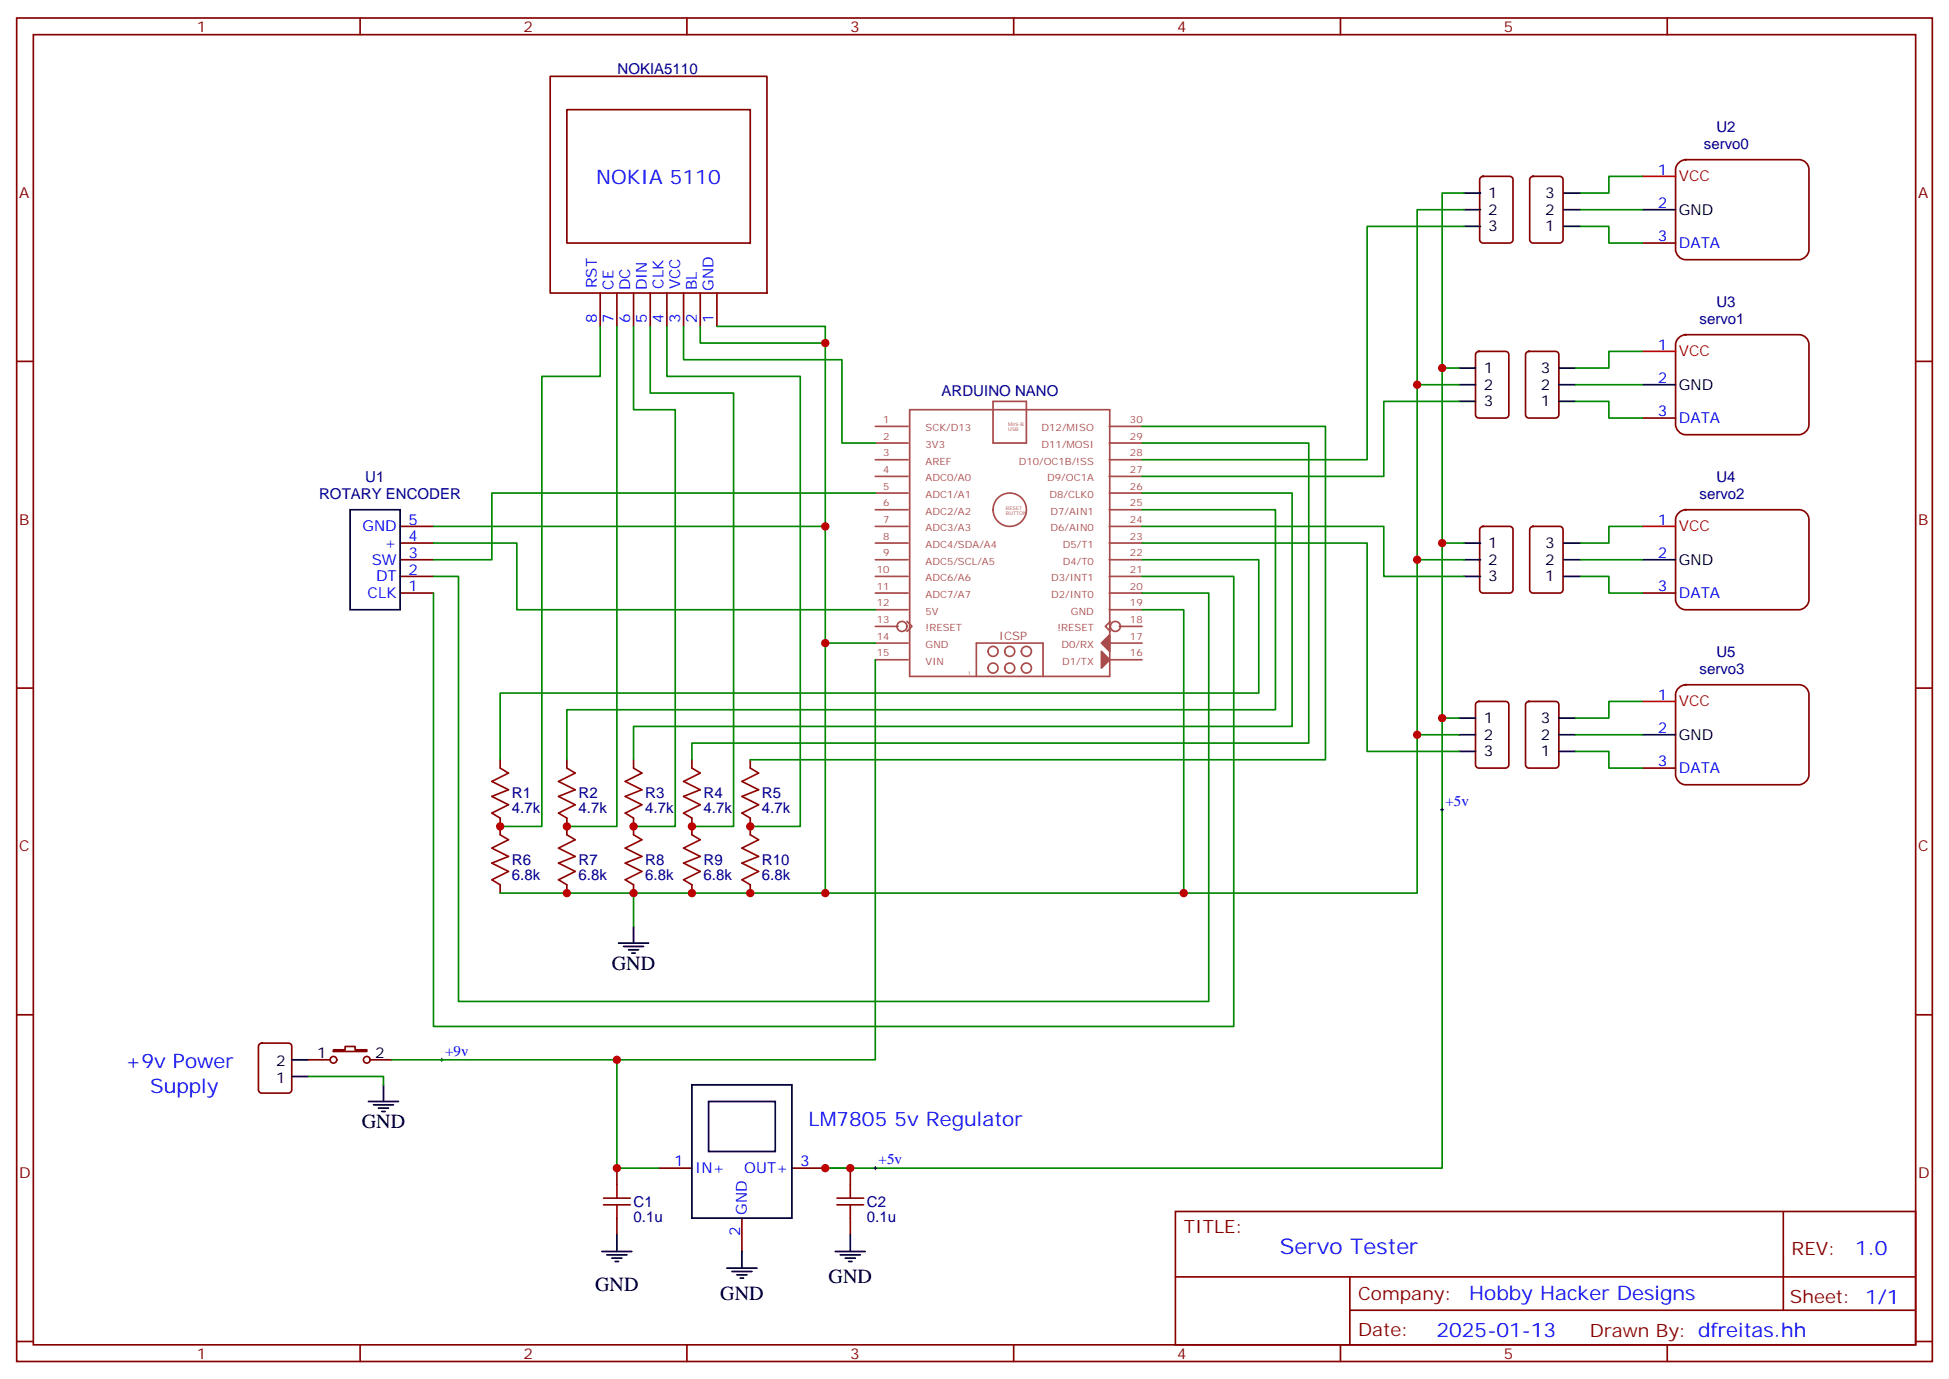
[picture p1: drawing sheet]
<svg xmlns="http://www.w3.org/2000/svg" width="412mm" height="292mm" viewBox="0 0 412 292" stroke-linecap="round" stroke-linejoin="round" font-family="sans-serif">
<g fill="none" stroke="#870000" stroke-width=".35">
<path d="M3.5 3.8h405.4v284.3h-405.4zM7.1 7.3h398.2v277.3h-398.2zM76.2 3.8v3.5M116.4 16.2h45.9v45.8h-45.9zM145.3 3.8v3.5M214.5 3.8v3.5M283.6 3.8v3.5M352.8 3.8v3.5M119.9 23.2h38.8v28.2h-38.8zM313.3 37.5l.5-.2h5.6a.71 .71 0 0 1 .7 .7v12.7a.76 .76 0 0 1-.7 .7h-5.6a.76 .76 0 0 1-.7-.7v-12.7zM323.9 37.5l.5-.2h5.6a.71 .71 0 0 1 .7 .7v12.7a.76 .76 0 0 1-.7 .7h-5.6a.76 .76 0 0 1-.7-.7v-12.7zM355.2 34.4l1-.5 .5-.1h23.9a2.12 2.12 0 0 1 2.2 2.1v16.9a2.27 2.27 0 0 1-2.2 2.2h-23.9a2.27 2.27 0 0 1-2.2-2.2v-16.9l.1-.5z"/>
<path d="M347.5 51.4h7M3.5 76.5h3.6M127 62v7.1M130.5 62v7.1M134.1 62v7.1M137.6 62v7.1M141.1 62v7.1M144.6 62v7.1M148.2 62v7.1M151.7 62v7.1M312.4 74.6l.5-.2h5.7a.71 .71 0 0 1 .7 .7v12.7a.76 .76 0 0 1-.7 .7h-5.7a.76 .76 0 0 1-.7-.7v-12.7zM323 74.6l.5-.2h5.6a.71 .71 0 0 1 .7 .7v12.7a.76 .76 0 0 1-.7 .7h-5.6a.76 .76 0 0 1-.7-.7v-12.7z"/>
<path d="M355.2 71.5l1-.6 .5-.1h23.9a2.12 2.12 0 0 1 2.2 2.2v16.9a2.27 2.27 0 0 1-2.2 2.1h-23.9a2.27 2.27 0 0 1-2.2-2.1v-16.9l.1-.6zM405.3 76.5h3.6M347.5 88.5h7M84.7 118.5h7M84.7 114.9h7M84.7 111.4h7M313.3 111.6l.5-.2h5.6a.71 .71 0 0 1 .7 .7v12.7a.76 .76 0 0 1-.7 .7h-5.6a.76 .76 0 0 1-.7-.7v-12.7zM323.9 111.6l.5-.2h5.6a.71 .71 0 0 1 .7 .7v12.7a.76 .76 0 0 1-.7 .7h-5.6a.76 .76 0 0 1-.7-.7v-12.7zM355.2 108.5l1-.5 .5-.1h23.9a2.12 2.12 0 0 1 2.2 2.1v16.9a2.27 2.27 0 0 1-2.2 2.1h-23.9a2.27 2.27 0 0 1-2.2-2.1v-16.9l.1-.6zM84.7 125.5h7M84.7 122h7M347.5 125.5h7"/>
<path d="M3.5 145.6h3.6M312.4 148.7l.5-.3h5.7a.71 .71 0 0 1 .7 .8v12.7a.76 .76 0 0 1-.7 .7h-5.7a.76 .76 0 0 1-.7-.7v-12.7zM323 148.7l.5-.3h5.6a.71 .71 0 0 1 .7 .8v12.7a.76 .76 0 0 1-.7 .7h-5.6a.76 .76 0 0 1-.7-.7v-12.7zM355.2 145.5l1-.5 .5-.1h23.9a2.12 2.12 0 0 1 2.2 2.1v17a2.27 2.27 0 0 1-2.2 2.1h-23.9a2.27 2.27 0 0 1-2.2-2.1v-17l.1-.5zM405.3 145.6h3.6M105.8 160.8v1.8M105.8 173.1v3.6M119.9 160.8v1.8M119.9 173.1v3.6M134.1 160.8v1.8M134.1 173.1v3.6M146.4 160.8v1.8"/>
<path d="M146.4 173.1v3.6M158.7 160.8v1.8M158.7 173.1v3.6M347.5 162.6h7M105.8 187.3v1.7M119.9 187.3v1.7M134.1 187.3v1.7M146.4 187.3v1.7M158.7 187.3v1.7M3.5 214.8h3.6M405.3 214.8h3.6M54.9 221l.5-.2h5.6a.71 .71 0 0 1 .7 .7v9.1a.76 .76 0 0 1-.7 .8h-5.6a.76 .76 0 0 1-.7-.8v-9.1z"/>
<path d="M65.3 224.3h4.5M70.6 222.2h2.4v-.7h2.1v.7h2.5v.3h-7zM78.3 224.3h4.6M130.5 247.2v3.6M130.5 257.8v3.5M139.3 247.2h7.1M157 257.8v7.1M167.6 247.2h7M179.9 247.2v3.6M179.9 257.8v3.5M248.7 256.4h156.6v28.2h-156.6zM377.3 256.4v20.9"/>
<path d="M248.7 270.2h156.5M285.6 277.3h119.6M285.6 270.2v14.2M3.5 283.9h3.6M76.2 284.6v3.5M145.3 284.6v3.5M214.5 284.6v3.5M283.6 284.6v3.5M352.8 284.6v3.5M405.3 283.9h3.6"/>
<circle cx="70.6" cy="224.3" r=".71"/>
<circle cx="77.6" cy="224.3" r=".71"/>
</g>
<path d="M347.5 37.3h7M347.5 74.4h7M347.5 111.4h7M347.5 148.4h7" fill="none" stroke="#f00" stroke-width=".35"/>
<g fill="none" stroke="#000" stroke-width=".35">
<path d="M309.7 44.4h3.6M309.7 47.9h3.6M309.7 40.9h3.6M330.9 44.4h3.5M330.9 47.9h3.5M330.9 40.9h3.5M347.5 44.4h7M308.7 77.9h3.5M329.8 77.9h3.6M308.7 81.4h3.5M308.7 84.9h3.5M329.8 81.4h3.6"/>
<path d="M329.8 84.9h3.6M347.5 81.4h7M74.1 107.9h10.6v21.1h-10.6zM309.7 118.5h3.6M309.7 114.9h3.6M330.9 118.5h3.5M330.9 114.9h3.5M347.5 118.5h7M309.7 122h3.6M330.9 122h3.5M308.7 155.5h3.5M308.7 159h3.5"/>
<path d="M308.7 152h3.5M329.8 155.5h3.6M329.8 159h3.6M329.8 152h3.6M347.5 155.5h7M130.9 199.6h6.3M134.1 196.1v3.5M131.9 200.3h4.3M133 201h2.1M133.7 201.7h.7M61.7 227.8h3.6M61.7 224.3h3.6"/>
<path d="M78 233.1h6.3M79 233.8h4.3M80.1 234.5h2.1M80.8 235.2h.7M81.1 229.6v3.5M146.4 229.6h21.2v28.2h-21.2zM149.9 233.1h14.1v10.6h-14.1zM127.4 264.9h6.3M128.4 265.6h4.2M129.5 266.3h2.1M130.2 267h.7M130.5 261.3v3.6"/>
<path d="M153.8 268.4h6.4M154.9 269.1h4.2M155.9 269.8h2.1M156.6 270.5h.7M157 264.9v3.5M176.7 264.9h6.4M177.8 265.6h4.2M178.9 266.3h2.1M179.6 267h.7M179.9 261.3v3.6"/>
</g>
<g fill="none" stroke="#a64a4a" stroke-width=".35">
<path d="M185.2 93.8h7M185.2 97.3h7M185.2 90.2h7M192.5 86.7h42.3v56.5h-42.3zM210.1 84.9h7.1v8.9h-7.1zM234.7 93.8h7M234.7 97.3h7M234.7 90.2h7M185.2 100.8h7M185.2 104.4h7M185.2 107.9h7M185.2 111.4h7"/>
<path d="M185.2 114.9h7M185.2 118.5h7M234.7 100.8h7M234.7 104.4h7M234.7 107.9h7M234.7 111.4h7M234.7 114.9h7M234.7 118.5h7M185.2 136.1h7M185.2 132.6h4.8M185.2 129h7M185.2 122h7"/>
<path d="M185.2 125.5h7M185.2 139.6h7M191.9 131.5l1.1 1.1-1.1 1M234.7 136.1h7M234.7 129h7M234.7 122h7M234.7 125.5h7M234.7 139.6h7M234.9 131.5l-1 1.1 1 1M236.8 132.6h4.9M206.6 143.2v-7.1h14.1v7.1"/>
<circle cx="213.7" cy="107.9" r="3.5"/>
<circle cx="190.9" cy="132.6" r="1.06"/>
<circle cx="210.1" cy="137.9" r="1.06"/>
<circle cx="213.7" cy="137.9" r="1.06"/>
<circle cx="217.2" cy="137.9" r="1.06"/>
<circle cx="236" cy="132.6" r="1.06"/>
<circle cx="210.1" cy="141.4" r="1.06"/>
<circle cx="213.7" cy="141.4" r="1.06"/>
<circle cx="217.2" cy="141.4" r="1.06"/>
</g>
<g fill="#a64a4a" stroke="#a64a4a" stroke-width=".35">
<path d="M233.1 137.9l1.7 1.7-1.7 1.8z"/>
<path d="M233.1 136.1l1.7-1.8v3.6z"/>
</g>
<g fill="none" stroke="#a10000" stroke-width=".35">
<path d="M105.8 162.6l1.8 1-3.5 1.8 3.5 1.7-3.5 1.5 3.5 1.7-3.5 1.8 1.7 1M105.8 176.7l1.8 1-3.5 1.8 3.5 1.8-3.5 1.4 3.5 1.7-3.5 1.8 1.7 1.1M119.9 162.6l1.8 1-3.5 1.8 3.5 1.7-3.5 1.5 3.5 1.7-3.5 1.8 1.7 1M119.9 176.7l1.8 1-3.5 1.8 3.5 1.8-3.5 1.4 3.5 1.7-3.5 1.8 1.7 1.1M134.1 176.7l1.7 1-3.5 1.8 3.5 1.8-3.5 1.4 3.5 1.7-3.5 1.8 1.8 1.1M134.1 162.6l1.7 1-3.5 1.8 3.5 1.7-3.5 1.5 3.5 1.7-3.5 1.8 1.8 1M146.4 162.6l1.8 1-3.6 1.8 3.6 1.7-3.6 1.5 3.6 1.7-3.6 1.8 1.8 1M146.4 176.7l1.8 1-3.6 1.8 3.6 1.8-3.6 1.4 3.6 1.7-3.6 1.8 1.8 1.1M158.7 162.6l1.8 1-3.5 1.8 3.5 1.7-3.5 1.5 3.5 1.7-3.5 1.8 1.7 1M158.7 176.7l1.8 1-3.5 1.8 3.5 1.8-3.5 1.4 3.5 1.7-3.5 1.8 1.7 1.1M127.7 255h5.6M127.7 253.6h5.6"/>
<path d="M130.5 250.8v2.8M130.5 255v2.8M177.1 255h5.6M177.1 253.6h5.6M179.9 250.8v2.8M179.9 255v2.8"/>
</g>
<g fill="none" stroke="#008700" stroke-width=".35">
<path d="M347.5 37.3h-7.1v3.6h-6M309.7 47.9h-20.4v49.4h-47.6M309.7 40.9h-4.5v111.1h3.5M309.7 44.4h-9.8v111.1h8.8M334.4 47.9h6v3.5h7.1M334.4 44.4h13.1M127 69.1v10.6h-12.3v95.2h-8.9M130.5 69.1v105.8h-10.6M134.1 69.1v17.6h8.8v88.2h-8.8M137.6 69.1v14.1h17.6v91.7h-8.8M141.1 69.1v10.6h28.2v95.2h-10.6M144.6 69.1v7h33.6v17.7h7"/>
<path d="M148.2 69.1v3.5h26.4M151.7 69.1h22.9v119.9h-40.5M305.2 77.9h3.5M347.5 74.4h-7.1v3.5h-7M241.7 93.8h35.2v63.5h-130.5v3.5M241.7 90.2h38.8v70.6h-121.8M299.9 81.4h8.8M308.7 84.9h-15.9v15.9h-51.1M333.4 84.9h7v3.6h7.1M333.4 81.4h14.1M91.7 114.9h17.7v14.1h75.8M91.7 111.4h82.9"/>
<path d="M185.2 104.4h-81.1v14.1h-12.4M241.7 114.9h47.6v44.1h19.4M241.7 111.4h51.1v10.6h16.9M241.7 118.5h24.6v28.2h-160.5v14.1M241.7 107.9h28.2v42.3h-150v10.6M241.7 104.4h31.7v49.3h-139.3v7.1M299.9 118.5h9.8M305.2 114.9h4.5M334.4 118.5h13.1M347.5 111.4h-7.1v3.5h-6M91.7 122h5.3v89.9h158.8v-86.4h-14.1M174.6 136.1h10.6"/>
<path d="M185.2 139.6v84.7h-102.3M241.7 129h8.8v60h-75.9M241.7 122h19.4v95.2h-169.4v-91.7M334.4 122h6v3.5h7.1M299.9 155.5v33.5h-49.4M305.2 152v95.2h-130.6h5.3M333.4 159h7v3.6h7.1M333.4 155.5h14.1M347.5 148.4h-7.1v3.6h-7M105.8 189h28.3M134.1 189v7.1M65.3 227.8h15.8v1.8"/>
<path d="M130.5 224.3v22.9h8.8"/>
</g>
<path d="M304.8 171.4h.7M305.2 171v.7M93.1 224.3h.7M93.5 223.9v.7M184.9 247.2h.7M185.2 246.9v.7" fill="none" stroke="#000" stroke-width=".21"/>
<g fill="#c00">
<circle cx="134.1" cy="189" r=".88"/>
<circle cx="146.4" cy="189" r=".88"/>
<circle cx="119.9" cy="189" r=".88"/>
<circle cx="105.8" cy="174.9" r=".88"/>
<circle cx="119.9" cy="174.9" r=".88"/>
<circle cx="134.1" cy="174.9" r=".88"/>
<circle cx="146.4" cy="174.9" r=".88"/>
<circle cx="158.8" cy="174.9" r=".88"/>
<circle cx="158.8" cy="189" r=".88"/>
<circle cx="174.6" cy="111.4" r=".88"/>
<circle cx="174.6" cy="189" r=".88"/>
<circle cx="305.2" cy="77.9" r=".88"/>
<circle cx="305.2" cy="114.9" r=".88"/>
<circle cx="299.9" cy="81.4" r=".88"/>
<circle cx="299.9" cy="118.5" r=".88"/>
<circle cx="250.5" cy="189" r=".88"/>
<circle cx="299.9" cy="155.5" r=".88"/>
<circle cx="305.2" cy="152" r=".88"/>
<circle cx="179.9" cy="247.2" r=".88"/>
<circle cx="174.6" cy="136.1" r=".88"/>
<circle cx="174.6" cy="247.2" r=".88"/>
<circle cx="130.5" cy="224.3" r=".88"/>
<circle cx="130.5" cy="247.2" r=".88"/>
<circle cx="174.6" cy="72.6" r=".88"/>
</g>
<text font-size="4.6" fill="#00f" x="270.8" y="265.4">Servo Tester</text>
<g font-size="4.2" fill="#00f">
<text x="126.2" y="39">NOKIA 5110</text>
<text x="26.5" y="226.1">+9v Power</text>
<text x="31.7" y="231.4">Supply</text>
<text x="171.1" y="238.4">LM7805 5v Regulator</text>
<text x="392.5" y="265.7">1.0</text>
<text x="310.9" y="275.2">Hobby Hacker Designs</text>
<text x="304" y="283">2025-01-13</text>
</g>
<g font-size="4.2">
<text x="129.5" y="205.2">GND</text>
<text x="76.6" y="238.8">GND</text>
<text x="125.9" y="273.3">GND</text>
<text x="152.4" y="275.1">GND</text>
<text x="175.3" y="271.6">GND</text>
</g>
<g font-size="3.9" fill="#800">
<text x="250.5" y="261">TITLE:</text>
<text x="379.1" y="265.7">REV:</text>
<text x="287.4" y="275.2">Company:</text>
<text x="378.7" y="275.8">Sheet: 1/1</text>
<text x="287.4" y="282.9">Date:</text>
<text x="336.4" y="282.9">Drawn By: dfreitas.hh</text>
</g>
<g font-size="3.2" fill="#800">
<text x="41.6" y="6.8">1</text>
<text x="110.8" y="6.8">2</text>
<text x="179.9" y="6.8">3</text>
<text x="249.1" y="6.8">4</text>
<text x="318.2" y="6.8">5</text>
<text x="4.1" y="41.9">A</text>
<text x="405.9" y="41.9">A</text>
<text x="4.1" y="111.1">B</text>
<text x="405.9" y="111.1">B</text>
<text x="4.1" y="180.2">C</text>
<text x="405.9" y="180.2">C</text>
<text x="4.1" y="249.3">D</text>
<text x="405.9" y="249.3">D</text>
<text x="41.6" y="287.6">1</text>
<text x="110.8" y="287.6">2</text>
<text x="179.9" y="287.6">3</text>
<text x="249.1" y="287.6">4</text>
<text x="318.2" y="287.6">5</text>
</g>
<g font-size="3.2" fill="#000080">
<text x="130.7" y="15.6">NOKIA5110</text>
<text x="363.2" y="27.9">U2</text>
<text x="360.5" y="31.4">servo0</text>
<text x="363.2" y="65">U3</text>
<text x="359.6" y="68.5">servo1</text>
<text x="199.2" y="83.9">ARDUINO NANO</text>
<text x="77.3" y="102">U1</text>
<text x="363.2" y="102">U4</text>
<text x="67.5" y="105.5">ROTARY ENCODER</text>
<text x="359.6" y="105.5">servo2</text>
<text x="359.6" y="142.6">servo3</text>
<text x="363.2" y="139">U5</text>
<text x="108.3" y="172.1">4.7k</text>
<text x="108.3" y="168.9">R1</text>
<text x="122.4" y="172.1">4.7k</text>
<text x="122.4" y="168.9">R2</text>
<text x="136.5" y="172.1">4.7k</text>
<text x="136.5" y="168.9">R3</text>
<text x="148.9" y="172.1">4.7k</text>
<text x="148.9" y="168.9">R4</text>
<text x="161.2" y="172.1">4.7k</text>
<text x="161.2" y="168.9">R5</text>
<text x="108.3" y="183">R6</text>
<text x="122.4" y="183">R7</text>
<text x="136.5" y="183">R8</text>
<text x="148.9" y="183">R9</text>
<text x="161.2" y="183">R10</text>
<text x="108.3" y="186.2">6.8k</text>
<text x="122.4" y="186.2">6.8k</text>
<text x="136.5" y="186.2">6.8k</text>
<text x="148.9" y="186.2">6.8k</text>
<text x="161.2" y="186.2">6.8k</text>
<text x="134.1" y="255.5">C1</text>
<text x="183.4" y="255.5">C2</text>
<text x="134.1" y="258.6">0.1u</text>
<text x="183.4" y="258.6">0.1u</text>
</g>
<g font-size="3.2">
<text x="314.9" y="41.9">1</text>
<text x="326.9" y="41.9">3</text>
<text x="314.9" y="45.4">2</text>
<text x="326.9" y="45.4">2</text>
<text x="355.2" y="45.4">GND</text>
<text x="314.9" y="49">3</text>
<text x="326.9" y="49">1</text>
<text x="314" y="79">1</text>
<text x="314" y="82.5">2</text>
<text x="326.1" y="79">3</text>
<text x="326.1" y="82.5">2</text>
<text x="355.2" y="82.5">GND</text>
<text x="314" y="86">3</text>
<text x="326.1" y="86">1</text>
<text x="314.9" y="116">1</text>
<text x="314.9" y="119.5">2</text>
<text x="326.9" y="116">3</text>
<text x="326.9" y="119.5">2</text>
<text x="355.2" y="119.5">GND</text>
<text x="314.9" y="123">3</text>
<text x="326.9" y="123">1</text>
<text x="314" y="153">1</text>
<text x="326.1" y="153">3</text>
<text x="314" y="160.1">3</text>
<text x="314" y="156.6">2</text>
<text x="326.1" y="160.1">1</text>
<text x="326.1" y="156.6">2</text>
<text x="355.2" y="156.6">GND</text>
<text x="58.4" y="225.7">2</text>
<text x="67.1" y="223.9">1</text>
<text x="79.4" y="223.9">2</text>
<text x="58.4" y="229.2">1</text>
</g>
<g font-size="3.2" fill="#00f">
<text x="350.8" y="37">1</text>
<text x="350.8" y="44">2</text>
<text x="350.8" y="51.1">3</text>
<text x="355.2" y="52.5">DATA</text>
<text x="126.3" y="60.9" transform="rotate(-90 126.3 60.9)">RST</text>
<text x="129.8" y="61.3" transform="rotate(-90 129.8 61.3)">CE</text>
<text x="133.3" y="61.4" transform="rotate(-90 133.3 61.4)">DC</text>
<text x="136.9" y="61.5" transform="rotate(-90 136.9 61.5)">DIN</text>
<text x="140.4" y="61.1" transform="rotate(-90 140.4 61.1)">CLK</text>
<text x="143.9" y="61.2" transform="rotate(-90 143.9 61.2)">VCC</text>
<text x="147.5" y="61.4" transform="rotate(-90 147.5 61.4)">BL</text>
<text x="151" y="61.5" transform="rotate(-90 151 61.5)">GND</text>
<text x="126.3" y="68.4" transform="rotate(-90 126.3 68.4)">8</text>
<text x="129.8" y="68.4" transform="rotate(-90 129.8 68.4)">7</text>
<text x="133.3" y="68.4" transform="rotate(-90 133.3 68.4)">6</text>
<text x="136.9" y="68.4" transform="rotate(-90 136.9 68.4)">5</text>
<text x="140.4" y="68.4" transform="rotate(-90 140.4 68.4)">4</text>
<text x="143.9" y="68.4" transform="rotate(-90 143.9 68.4)">3</text>
<text x="147.5" y="68.4" transform="rotate(-90 147.5 68.4)">2</text>
<text x="151" y="68.4" transform="rotate(-90 151 68.4)">1</text>
<text x="350.8" y="74">1</text>
<text x="350.8" y="81.1">2</text>
<text x="350.8" y="88.1">3</text>
<text x="355.2" y="89.5">DATA</text>
<text x="76.7" y="112.5">GND</text>
<text x="86.4" y="111.1">5</text>
<text x="350.8" y="111.1">1</text>
<text x="78.7" y="119.5">SW</text>
<text x="81.4" y="116">+</text>
<text x="86.4" y="118.1">3</text>
<text x="86.4" y="114.6">4</text>
<text x="350.8" y="118.1">2</text>
<text x="79.6" y="123">DT</text>
<text x="86.4" y="125.2">1</text>
<text x="86.4" y="121.6">2</text>
<text x="350.8" y="125.2">3</text>
<text x="77.8" y="126.6">CLK</text>
<text x="355.2" y="126.6">DATA</text>
<text x="350.8" y="148.1">1</text>
<text x="350.8" y="155.2">2</text>
<text x="350.8" y="162.2">3</text>
<text x="355.2" y="163.6">DATA</text>
<text x="305.9" y="170.5">+5v</text>
<text x="94.2" y="223.4">+9v</text>
<text x="142.6" y="246.9">1</text>
<text x="147.1" y="248.3">IN+</text>
<text x="157.5" y="248.3">OUT+</text>
<text x="169.3" y="246.9">3</text>
<text x="185.9" y="246.3">+5v</text>
<text x="158" y="257.1" transform="rotate(-90 158 257.1)">GND</text>
<text x="156.6" y="261.6" transform="rotate(-90 156.6 261.6)">2</text>
</g>
<g font-size="3.2" fill="#f00">
<text x="355.2" y="38.4">VCC</text>
<text x="355.2" y="75.4">VCC</text>
<text x="355.2" y="112.5">VCC</text>
<text x="355.2" y="149.5">VCC</text>
</g>
<text font-size="2.5" fill="#a54b4b" x="211.4" y="135.4">ICSP</text>
<g font-size="2.1" fill="#a54b4b">
<text x="186.9" y="89.5">1</text>
<text x="239.1" y="89.5">30</text>
<text x="186.9" y="93.1">2</text>
<text x="195.8" y="94.8">3V3</text>
<text x="195.8" y="91.3">SCK/D13</text>
<text x="220.4" y="94.8">D11/MOSI</text>
<text x="220.4" y="91.3">D12/MISO</text>
<text x="239.1" y="93.1">29</text>
<text x="186.9" y="100.1">4</text>
<text x="186.9" y="96.6">3</text>
<text x="195.8" y="101.9">ADC0/A0</text>
<text x="195.8" y="98.3">AREF</text>
<text x="215.6" y="98.3">D10/OC1B/!SS</text>
<text x="221.6" y="101.9">D9/OC1A</text>
<text x="239.1" y="100.1">27</text>
<text x="239.1" y="96.6">28</text>
<text x="186.9" y="103.7">5</text>
<text x="186.9" y="107.2">6</text>
<text x="195.8" y="105.4">ADC1/A1</text>
<text x="222.1" y="105.4">D8/CLK0</text>
<text x="239.1" y="107.2">25</text>
<text x="239.1" y="103.7">26</text>
<text x="186.9" y="110.7">7</text>
<text x="195.8" y="108.9">ADC2/A2</text>
<text x="195.8" y="112.4">ADC3/A3</text>
<text x="222.3" y="112.4">D6/AIN0</text>
<text x="222.3" y="108.9">D7/AIN1</text>
<text x="239.1" y="110.7">24</text>
<text x="186.9" y="114.2">8</text>
<text x="186.9" y="117.8">9</text>
<text x="195.8" y="116">ADC4/SDA/A4</text>
<text x="195.8" y="119.5">ADC5/SCL/A5</text>
<text x="224.9" y="119.5">D4/T0</text>
<text x="224.9" y="116">D5/T1</text>
<text x="239.1" y="117.8">22</text>
<text x="239.1" y="114.2">23</text>
<text x="185.5" y="121.3">10</text>
<text x="185.5" y="124.8">11</text>
<text x="195.8" y="123">ADC6/A6</text>
<text x="222.4" y="123">D3/INT1</text>
<text x="239.1" y="124.8">20</text>
<text x="239.1" y="121.3">21</text>
<text x="185.5" y="131.9">13</text>
<text x="185.5" y="128.4">12</text>
<text x="195.8" y="130.1">5V</text>
<text x="195.8" y="126.6">ADC7/A7</text>
<text x="222.4" y="126.6">D2/INT0</text>
<text x="226.6" y="130.1">GND</text>
<text x="239.1" y="131.9">18</text>
<text x="239.1" y="128.4">19</text>
<text x="185.5" y="135.4">14</text>
<text x="195.8" y="133.6">!RESET</text>
<text x="195.8" y="137.1">GND</text>
<text x="223.7" y="133.6">!RESET</text>
<text x="224.6" y="137.1">D0/RX</text>
<text x="239.1" y="135.4">17</text>
<text x="185.5" y="138.9">15</text>
<text x="195.8" y="140.7">VIN</text>
<text x="224.8" y="140.7">D1/TX</text>
<text x="239.1" y="138.9">16</text>
</g>
<g font-size="1.1" fill="#a54b4b">
<text x="213.3" y="90.2">Mini-B</text>
<text x="213.3" y="91.3">USB</text>
<text x="212.9" y="107.9">RESET</text>
<text x="212.9" y="108.9">BUTTON</text>
<text x="204.8" y="142.8">1</text>
</g>
</svg>
